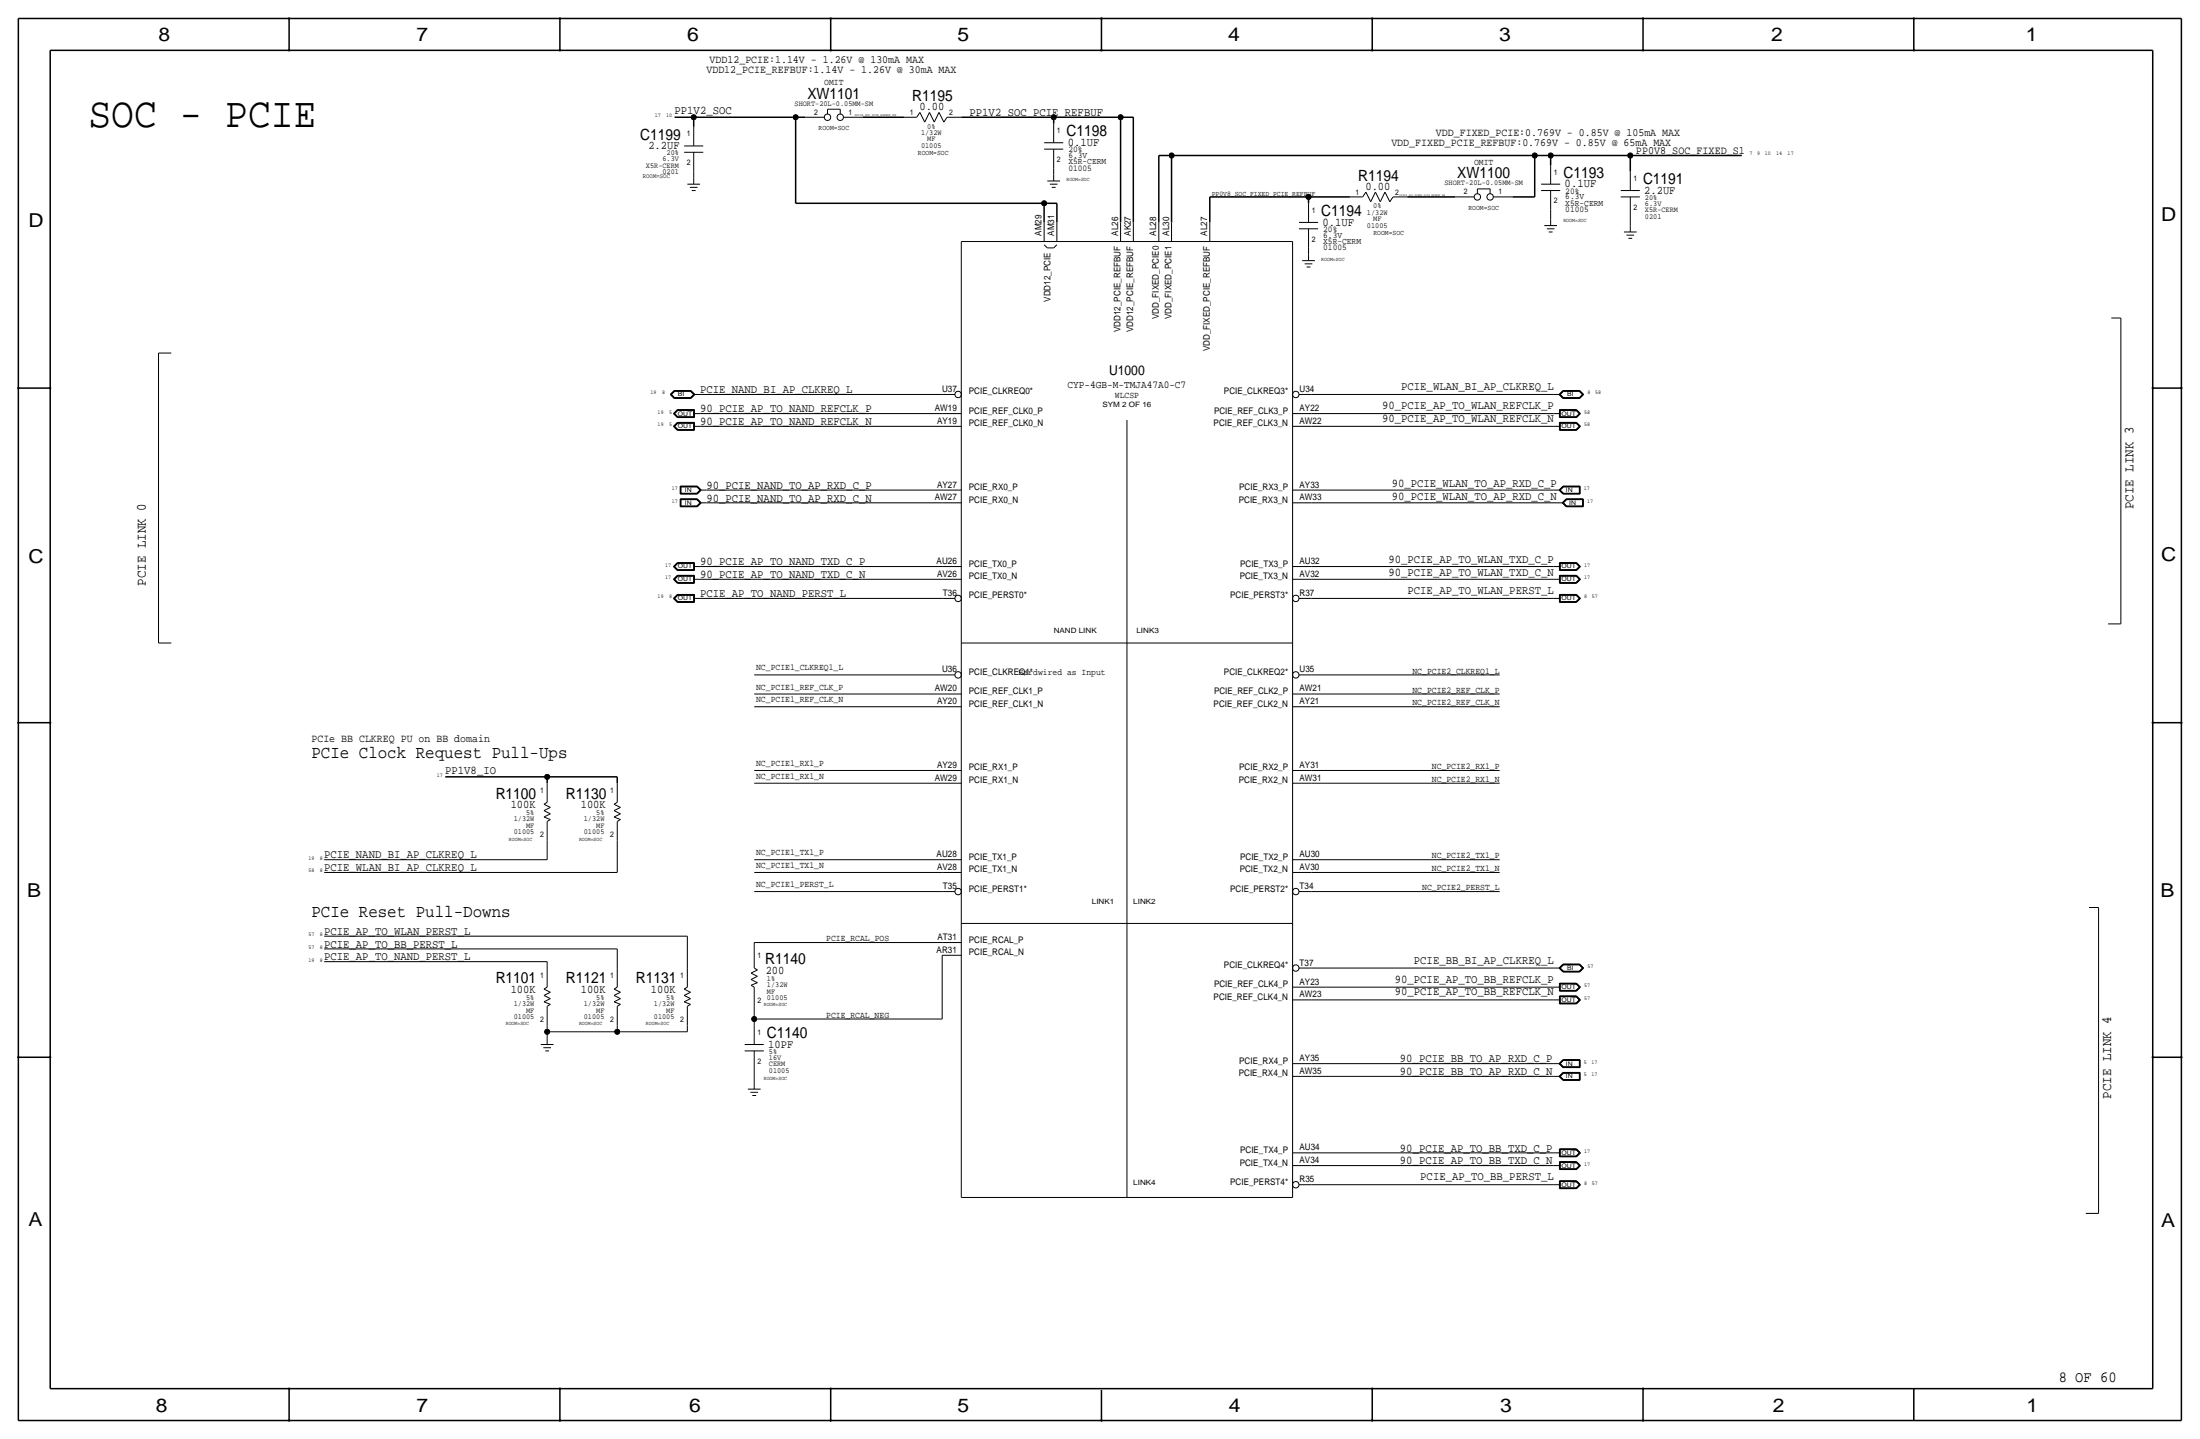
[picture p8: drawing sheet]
<svg xmlns="http://www.w3.org/2000/svg" width="877mm" height="574mm" viewBox="0 0 877 574" stroke-linecap="round" stroke-linejoin="round" font-family="sans-serif">
<g fill="none" stroke="#000" stroke-width=".6" stroke-linecap="butt">
<path d="M7.3 7.4v558.8zM7.3 7.4h862.3zM115.3 7.4v12.7zM223.2 7.4v12.7zM331.2 7.4v12.7zM439.1 7.4v12.7zM547.1 7.4v12.7zM655 7.4v12.7zM763 7.4v12.7zM869.6 7.4v558.8zM20 20.1v533.4zM20 20.1h838.2z"/>
<path d="M858.2 20.1v533.4zM268.9 46.7h7.7zM276.6 46.7v3.8zM276.6 46.7h40.6zM317.2 46.7h3.8zM317.2 46.7v34.3zM343.9 46.7h16.5zM383.2 46.7h36.9zM420.1 46.7h26.6zM420.1 46.7v2.6zM446.7 46.7v41.9zM446.7 46.7h5.1z"/>
<path d="M451.8 46.7v41.9zM462 62h5.1zM462 62v26.6zM467.1 62h144.7zM467.1 62v26.6zM482.3 78.5h39.4zM482.3 78.5v10.1zM521.7 78.5v2.5zM521.7 78.5h16.5zM561 78.5h19.1zM602.9 78.5h8.9zM611.8 62h6.4z"/>
<path d="M611.8 62v16.5zM618.2 62h31.7zM618.2 62v3.8zM649.9 62h44.5zM649.9 62v6.3zM317.2 81h99.1zM416.3 81h5zM416.3 81v7.6zM421.3 81v7.6zM7.3 154.7h12.7zM858.2 154.7h11.4zM7.3 288h12.7z"/>
<path d="M858.2 288h11.4zM177.5 309.6h40.6zM218.1 309.6h28zM218.1 309.6v2.6zM246.1 309.6v2.6zM7.3 421.4h12.7zM858.2 421.4h11.4zM20 553.5h838.2zM115.3 553.5v12.7zM223.2 553.5v12.7zM331.2 553.5v12.7zM439.1 554v12.2z"/>
<path d="M547.1 553.5v12.7zM655 553.5v12.7zM763 553.5v12.7zM7.3 566.2h862.3z"/>
</g>
<g fill="none" stroke="#000" stroke-width=".4">
<path d="M272.7 58.2h7.7zM276.6 50.5v7.7zM321 46.7h7.6zM329.9 43.5h5.1zM329.9 43.5v2zM335 43.5v2zM336.2 46.7h7.7zM360.4 46.7h5.1zM366.7 44.8l-1.2 1.9zM366.7 44.8l2 3.9zM370.5 44.8l-1.8 3.9zM370.5 44.8l2 3.9z"/>
<path d="M374.3 44.8l-1.8 3.9zM374.3 44.8l2 3.9zM377.5 46.7h5.7zM377.5 46.7l-1.2 2zM416.3 56.9h7.6zM416.3 59.4h7.6zM420.1 49.3v7.6zM420.1 59.4v7.7zM272.7 60.7h7.7zM274 73.4h5.1zM275 74.7h3.1zM275.8 75.9h1.5z"/>
<path d="M276.6 68.3v2.6zM276.6 70.9v2.5zM276.6 60.7v7.6zM417.5 72.1h5.1zM418.5 73.4h3.1zM419.3 74.7h1.5zM420.1 67.1v2.5zM420.1 69.6v2.5zM538.2 78.5h5.1zM544.5 76.6l-1.2 1.9zM544.5 76.6l2 3.8zM548.3 76.6l-1.8 3.8z"/>
<path d="M548.3 76.6l2 3.8zM552.1 76.6l-1.8 3.8zM552.1 76.6l2 3.8zM555.3 78.5h5.7zM555.3 78.5l-1.2 1.9zM580.1 78.5h7.6zM589 75.3h5.1zM589 75.3v1.9zM594.1 75.3v1.9zM595.3 78.5h7.6zM614.4 75.9h7.6zM614.4 73.4h7.6z"/>
<path d="M618.2 65.8v7.6zM618.2 75.9v7.7zM646.1 78.5h7.6zM646.1 75.9h7.6zM649.9 68.3v7.6zM649.9 78.5v7.6zM383.2 96.3v381zM383.2 96.3h132.1zM416.3 97.5l1.2 1.3zM416.3 88.6v7.7zM417.5 98.8h2.6zM420.1 98.8l1.2-1.3z"/>
<path d="M421.3 88.6v7.7zM446.7 88.6v7.7zM451.8 88.6v7.7zM462 88.6v7.7zM467.1 88.6v7.7zM482.3 88.6v7.7zM515.3 96.3v381zM517.9 88.6h7.6zM517.9 91.2h7.6zM521.7 98.8v2.5zM521.7 81v7.6zM521.7 91.2v7.6z"/>
<path d="M615.6 89.9h5.1zM616.7 91.2h3zM617.4 92.5h1.5zM618.2 83.6v3.8zM618.2 87.4v2.5zM647.4 92.5h5.1zM648.4 93.7h3.1zM649.2 95h1.5zM649.9 86.1v3.8zM649.9 89.9v2.6zM519.1 103.9h5.1zM520.1 105.2h3.1z"/>
<path d="M520.9 106.4h1.5zM521.7 101.3v2.6zM841.7 126.7h3.8zM845.5 126.7v122zM63.2 140.7h5.1zM63.2 140.7v115.6zM267.2 157.2l1.6 1.6zM267.2 157.2l1.6-1.5zM267.4 157.2l1.4 1.5zM267.4 157.2l1.4-1.4zM267.5 157.2l1.4-1.3zM267.5 157.2l1.4 1.4z"/>
<path d="M267.7 157.2l1.2 1.3zM267.7 157.2l1.2-1.2zM268.8 158.8h6.6zM268.8 155.7h6.6zM268.8 158.7h6.6zM268.8 155.8h6.6zM268.9 155.9h6.4zM268.9 158.6h6.4zM268.9 158.5h6.4zM268.9 156h6.4zM275.3 156l1.3 1.2zM275.3 158.5l1.3-1.3z"/>
<path d="M275.3 158.6l1.4-1.4zM275.3 155.9l1.4 1.3zM275.4 155.8l1.5 1.4zM275.4 158.7l1.5-1.5zM275.4 155.7l1.6 1.5zM275.4 158.8l1.6-1.6zM276.6 157.2h2.5zM279.1 157.2h96.5zM375.6 157.2h5.1zM517.9 157.2h5zM522.9 157.2h96.6zM619.5 157.2h2.5z"/>
<path d="M621.5 157.2l1.6 1.6zM621.7 157.2l1.5-1.4zM621.7 157.2l1.5 1.5zM621.8 157.2l1.4-1.3zM621.8 157.2l1.4 1.4zM622 157.2l1.3 1.3zM622 157.2l1.3-1.2zM623.1 158.8h6.7zM623.1 155.7l-1.6 1.5zM623.1 155.7h6.7zM623.2 155.8h6.5zM623.2 158.7h6.5z"/>
<path d="M623.2 158.6h6.5zM623.2 155.9h6.5zM623.3 156h6.3zM623.3 158.5h6.3zM629.6 156l1.3 1.2zM629.6 158.5l1.3-1.3zM629.7 155.9l1.3 1.3zM629.7 158.7l1.5-1.5zM629.7 155.8l1.5 1.4zM629.8 155.7l1.5 1.5zM629.8 158.8l1.5-1.6zM631 157.2l-1.3 1.4z"/>
<path d="M268.5 164.8l1.6-1.5zM268.5 169.9l1.6-1.5zM268.5 164.8l1.6 1.6zM268.5 169.9l1.6 1.6zM268.6 164.8l1.5-1.4zM268.6 169.9l1.5-1.4zM268.6 164.8l1.5 1.5zM268.6 169.9l1.5 1.5zM268.8 164.8l1.4-1.3zM268.8 169.9l1.4-1.3zM268.8 164.8l1.4 1.4zM268.8 169.9l1.4 1.4z"/>
<path d="M268.9 164.8l1.3 1.3zM268.9 169.9l1.3 1.3zM268.9 164.8l1.3-1.2zM270.1 166.4h6.8zM270.1 171.5h6.8zM270.1 163.3h6.8zM270.1 168.4h6.8zM270.1 163.4h6.7zM270.1 168.5h6.7zM270.1 166.3h6.7zM270.1 171.4h6.7zM270.2 163.5h6.5z"/>
<path d="M270.2 168.6h6.5zM270.2 166.2h6.5zM270.2 171.3h6.5zM270.2 166.1h6.4zM270.2 171.2h6.4zM270.2 163.6h6.4zM270.2 168.7h6.4zM270.2 168.7l-1.3 1.2zM276.6 163.6v2.5zM276.6 168.7v2.5zM276.6 164.8h2.5zM276.6 169.9h2.5z"/>
<path d="M276.7 163.5v2.7zM276.7 168.6v2.7zM276.8 163.4v2.9zM276.8 168.5v2.9zM276.9 163.3v3.1zM276.9 168.4v3.1zM279.1 164.8h96.5zM279.1 169.9h96.5zM375.6 164.8h7.6zM375.6 169.9h7.6zM449.3 167.4v309.9zM515.3 169.9h7.6z"/>
<path d="M515.3 164.8h7.6zM522.9 164.8h96.6zM522.9 169.9h96.6zM619.5 164.8h2.5zM619.5 169.9h2.5zM621.7 166.4h6.8zM621.7 163.3v3.1zM621.7 171.5h6.8zM621.7 168.4v3.1zM621.7 163.3h6.8zM621.7 168.4h6.8zM621.8 163.4h6.6z"/>
<path d="M621.8 168.5h6.6zM621.8 163.4v2.9zM621.8 166.3h6.6zM621.8 168.5v2.9zM621.8 171.4h6.6zM621.9 163.5h6.5zM621.9 168.6h6.5zM621.9 163.5v2.7zM621.9 166.2h6.5zM621.9 168.6v2.7zM621.9 171.3h6.5zM622 163.6h6.3z"/>
<path d="M622 163.6v2.5zM622 166.1h6.3zM622 168.7h6.3zM622 168.7v2.5zM622 171.2h6.3zM628.3 163.6l1.3 1.2zM628.3 168.7l1.3 1.2zM628.3 166.1l1.3-1.3zM628.3 171.2l1.3-1.3zM628.4 166.2l1.4-1.4zM628.4 171.3l1.4-1.4zM628.4 163.5l1.4 1.3z"/>
<path d="M628.4 168.6l1.4 1.3zM628.4 166.3l1.5-1.5zM628.4 171.4l1.5-1.5zM628.4 163.4l1.5 1.4zM628.4 168.5l1.5 1.4zM628.5 163.3l1.6 1.5zM628.5 168.4l1.6 1.5zM628.5 166.4l1.6-1.6zM630.1 169.9l-1.6 1.6zM271.2 198.8v3.2zM271.2 193.8v3.1zM271.2 196.9h6.8z"/>
<path d="M271.2 198.8h6.8zM271.2 193.8h6.8zM271.3 198.9h6.6zM271.3 193.9h6.6zM271.3 198.9v3zM271.3 193.9v2.9zM271.3 196.8h6.6zM271.4 199v2.8zM271.4 194v2.7zM271.4 196.7h6.5zM271.4 199h6.5zM271.4 194h6.5z"/>
<path d="M271.5 199.1h6.3zM271.5 194.1h6.3zM271.5 199.1v2.6zM271.5 194.1v2.5zM271.5 196.6h6.3zM277.8 199.1l1.3 1.3zM277.8 194.1l1.3 1.2zM277.9 196.7l1.3-1.4zM277.9 199l1.3 1.4zM277.9 194l1.3 1.3zM277.9 196.8l1.5-1.5zM277.9 198.9l1.5 1.5z"/>
<path d="M277.9 193.9l1.5 1.4zM278 198.8l1.6 1.6zM278 193.8l1.6 1.5zM278 196.9l1.6-1.6zM279.1 195.3h2.5zM279.1 195.3l-1.3 1.3zM281.6 195.3h94zM375.6 195.3h7.6zM515.3 195.3h7.6zM522.9 195.3h96.6zM619.5 195.3h2.5zM621.5 195.3l1.6 1.6z"/>
<path d="M621.5 195.3l1.6-1.5zM621.7 195.3l1.5-1.4zM621.7 195.3l1.5 1.5zM621.8 195.3l1.4-1.3zM621.8 195.3l1.4 1.4zM622 195.3l1.3 1.3zM622 195.3l1.3-1.2zM623.1 193.8h6.8zM623.1 196.9h6.8zM623.2 196.8h6.6zM623.2 193.9h6.6zM623.2 196.7h6.5z"/>
<path d="M623.2 194h6.5zM623.3 196.6h6.3zM623.3 194.1h6.3zM624.4 198.8h6.8zM624.4 198.9h6.7zM624.5 199h6.5zM624.5 199.1h6.4zM629.6 194.1v2.5zM629.7 194v2.7zM629.8 193.9v2.9zM629.9 193.8v3.1zM630.9 199.1v2.6z"/>
<path d="M631 199v2.8zM631.1 198.9v3zM631.2 198.8v3.2zM271.2 202h6.8zM271.3 201.9h6.6zM271.4 201.8h6.5zM271.5 201.7h6.3zM277.8 201.7l1.3-1.3zM277.9 201.8l1.3-1.4zM277.9 201.9l1.5-1.5zM278 202l1.6-1.6zM279.1 200.4h2.5z"/>
<path d="M281.6 200.4h94zM375.6 200.4h7.6zM515.3 200.4h7.6zM522.9 200.4h97.8zM620.7 200.4h2.6zM622.8 200.4l1.6 1.6zM622.8 200.4l1.6-1.6zM623 200.4l1.4-1.5zM623 200.4l1.4 1.5zM623.1 200.4l1.4-1.4zM623.1 200.4l1.4 1.4zM623.3 200.4l1.2 1.3z"/>
<path d="M623.3 200.4l1.2-1.3zM624.4 202h6.8zM624.4 201.9h6.7zM624.5 201.8h6.5zM624.5 201.7h6.4zM268.5 225.8l1.6-1.6zM268.5 230.9l1.6-1.6zM268.5 238.5l1.6-1.6zM268.5 225.8l1.6 1.6zM268.5 230.9l1.6 1.6zM268.5 238.5l1.6 1.6zM268.6 225.8l1.5-1.5z"/>
<path d="M268.6 230.9l1.5-1.5zM268.6 238.5l1.5-1.5zM268.6 225.8l1.5 1.5zM268.6 230.9l1.5 1.5zM268.6 238.5l1.5 1.5zM268.8 225.8l1.4-1.4zM268.8 230.9l1.4-1.4zM268.8 238.5l1.4-1.4zM268.8 225.8l1.4 1.4zM268.8 230.9l1.4 1.4zM268.8 238.5l1.4 1.4zM268.9 225.8l1.3 1.3z"/>
<path d="M268.9 230.9l1.3 1.3zM268.9 238.5l1.3 1.3zM268.9 225.8l1.3-1.3zM270.1 227.4h6.8zM270.1 232.5h6.8zM270.1 224.2h6.8zM270.1 229.3h6.8zM270.1 236.9h6.8zM270.1 224.3h6.7zM270.1 229.4h6.7zM270.1 237h6.7zM270.1 227.3h6.7z"/>
<path d="M270.1 232.4h6.7zM270.1 240h6.7zM270.2 224.4h6.5zM270.2 229.5h6.5zM270.2 237.1h6.5zM270.2 227.2h6.5zM270.2 232.3h6.5zM270.2 239.9h6.5zM270.2 227.1h6.4zM270.2 232.2h6.4zM270.2 239.8h6.4zM270.2 224.5h6.4z"/>
<path d="M270.2 229.6h6.4zM270.2 237.2h6.4zM270.2 229.6l-1.3 1.3zM270.2 237.2l-1.3 1.3zM276.6 224.5v2.6zM276.6 229.6v2.6zM276.6 237.2v2.6zM276.6 225.8h2.5zM276.6 230.9h2.5zM276.6 238.5h2.5zM276.7 224.4v2.8zM276.7 229.5v2.8z"/>
<path d="M276.7 237.1v2.8zM276.8 224.3v3zM276.8 229.4v3zM276.8 237v3zM276.9 224.2v3.2zM276.9 229.3v3.2zM276.9 236.9v3.2zM279.1 238.5h96.5zM279.1 225.8h96.5zM279.1 230.9h96.5zM375.6 238.5h5.1zM375.6 230.9h7.6z"/>
<path d="M375.6 225.8h7.6zM515.3 230.9h7.6zM515.3 225.8h7.6zM517.9 238.5h5zM522.9 230.9h96.6zM522.9 225.8h96.6zM522.9 238.5h96.6zM619.5 225.8h2.5zM619.5 230.9h2.5zM619.5 238.5h2.5zM621.7 227.4h6.8zM621.7 224.2v3.2z"/>
<path d="M621.7 232.5h6.8zM621.7 229.3v3.2zM621.7 236.9v3.2zM621.7 224.2h6.8zM621.7 229.3h6.8zM621.7 236.9h6.8zM621.8 224.3h6.6zM621.8 229.4h6.6zM621.8 237h6.6zM621.8 224.3v3zM621.8 227.3h6.6zM621.8 229.4v3z"/>
<path d="M621.8 232.4h6.6zM621.8 237v3zM621.8 240h6.6zM621.9 224.4h6.5zM621.9 229.5h6.5zM621.9 237.1h6.5zM621.9 224.4v2.8zM621.9 227.2h6.5zM621.9 229.5v2.8zM621.9 232.3h6.5zM621.9 237.1v2.8zM621.9 239.9h6.5z"/>
<path d="M622 224.5h6.3zM622 224.5v2.6zM622 227.1h6.3zM622 229.6h6.3zM622 229.6v2.6zM622 232.2h6.3zM622 237.2h6.3zM622 237.2v2.6zM622 239.8h6.3zM628.3 224.5l1.3 1.3zM628.3 229.6l1.3 1.3zM628.3 237.2l1.3 1.3z"/>
<path d="M628.3 227.1l1.3-1.3zM628.3 232.2l1.3-1.3zM628.3 239.8l1.3-1.3zM628.4 227.2l1.4-1.4zM628.4 232.3l1.4-1.4zM628.4 224.4l1.4 1.4zM628.4 229.5l1.4 1.4zM628.4 237.1l1.4 1.4zM628.4 227.3l1.5-1.5zM628.4 232.4l1.5-1.5zM628.4 240l1.5-1.5zM628.4 224.3l1.5 1.5z"/>
<path d="M628.4 229.4l1.5 1.5zM628.4 237l1.5 1.5zM628.5 224.2l1.6 1.6zM628.5 229.3l1.6 1.6zM628.5 236.9l1.6 1.6zM629.8 238.5l-1.4 1.4zM630.1 225.8l-1.6 1.6zM630.1 230.9l-1.6 1.6zM630.1 238.5l-1.6 1.6zM63.2 256.3h5.1zM270.1 240.1h6.8zM383.2 256.3h132.1z"/>
<path d="M621.7 240.1h6.8zM840.4 248.7h5.1zM300.7 269h74.9zM300.7 276.6h74.9zM375.6 269h5.1zM375.6 276.6h7.6zM515.3 276.6h7.6zM517.9 269h5zM522.9 276.6h75zM522.9 269h75zM300.7 281.7h74.9zM375.6 281.7h7.6z"/>
<path d="M515.3 281.7h7.6zM522.9 281.7h75zM218.1 312.2v7.6zM246.1 312.2v7.6zM300.7 312.2h74.9zM300.7 307.1h74.9zM375.6 312.2h7.6zM375.6 307.1h7.6zM515.3 312.2h7.6zM515.3 307.1h7.6zM522.9 312.2h75zM522.9 307.1h75z"/>
<path d="M216.9 325.6l2.5-1.2zM216.9 323.1l2.5-1.3zM216.9 320.5l1.2-.7zM216.9 325.6l2.5 1zM216.9 323.1l2.5 1.3zM216.9 320.5l2.5 1.3zM218.1 327.4l1.3-.8zM218.1 335v7.6zM218.1 327.4v7.6zM244.8 325.6l2.5 1zM244.8 323.1l2.5 1.3zM244.8 320.5l2.5 1.3z"/>
<path d="M244.8 325.6l2.5-1.2zM244.8 323.1l2.5-1.3zM244.8 320.5l1.3-.7zM246.1 327.4l1.2-.8zM246.1 335v12.7zM246.1 327.4v7.6zM129.2 347.7h116.9zM129.2 342.6h88.9zM300.7 342.6h74.9zM300.7 355.3h74.9zM300.7 347.7h74.9zM375.6 355.3h5.1z"/>
<path d="M375.6 342.6h7.6zM375.6 347.7h7.6zM515.3 347.7h7.6zM515.3 342.6h7.6zM517.9 355.3h5zM522.9 355.3h75zM522.9 347.7h75zM522.9 342.6h75zM129.2 373.1h144.8zM129.2 378.2h116.9zM246.1 378.2v7.6zM274 373.1v12.7z"/>
<path d="M300.7 375.7v2.5zM300.7 378.2v7.6zM300.7 375.7h74.9zM375.6 375.7h7.6zM383.2 368h132.1zM832.8 361.7h3.8zM836.6 361.7v121.9zM129.2 383.3h88.9zM216.9 399.3l2.5-1.3zM216.9 396.7l2.5-1.2zM216.9 394.2l1.2-.8zM216.9 399.3l2.5 1z"/>
<path d="M216.9 396.7l2.5 1.3zM216.9 394.2l2.5 1.3zM218.1 383.3v2.5zM218.1 385.8v7.6zM244.8 399.3l2.5 1zM244.8 396.7l2.5 1.3zM244.8 394.2l2.5 1.3zM244.8 399.3l2.5-1.3zM244.8 396.7l2.5-1.2zM244.8 394.2l1.3-.8zM246.1 385.8v7.6zM272.7 399.3l2.6 1z"/>
<path d="M272.7 396.7l2.6 1.3zM272.7 394.2l2.6 1.3zM272.7 399.3l2.6-1.3zM272.7 396.7l2.6-1.2zM272.7 394.2l1.3-.8zM274 385.8v7.6zM299.4 392.7l2.6-1zM299.4 390.4l2.6-1.3zM299.4 387.9l2.6-1.3zM299.4 392.7l1.3 .7zM299.4 390.4l2.6 1.3zM299.4 387.9l2.6 1.2z"/>
<path d="M300.7 393.4v7.7zM300.7 385.8l1.3 .8zM375.6 380.7v25.4zM375.6 380.7h7.6zM515.3 398.5h7.6zM515.3 393.4h7.6zM517.9 385.8h5zM522.9 385.8h96.6zM522.9 398.5h96.6zM522.9 393.4h96.6zM619.5 398.5h2.5zM619.5 385.8h2.5z"/>
<path d="M619.5 393.4h2.5zM621.5 385.8l1.6 1.6zM621.7 397v3.1zM621.7 385.8l1.5-1.4zM621.7 395h6.8zM621.7 391.9v3.1zM621.7 397h6.8zM621.7 391.9h6.8zM621.7 385.8l1.5 1.5zM621.8 397.1h6.6zM621.8 392h6.6zM621.8 397.1v2.9z"/>
<path d="M621.8 400h6.6zM621.8 392v2.9zM621.8 394.9h6.6zM621.8 385.8l1.4-1.3zM621.8 385.8l1.4 1.4zM621.9 397.2h6.5zM621.9 392.1h6.5zM621.9 397.2v2.7zM621.9 399.9h6.5zM621.9 392.1v2.7zM621.9 394.8h6.5zM622 385.8l1.3 1.3z"/>
<path d="M622 397.3h6.3zM622 397.3v2.5zM622 399.8h6.3zM622 385.8l1.3-1.2zM622 392.2h6.3zM622 392.2v2.5zM622 394.7h6.3zM623.1 387.4h6.7zM623.1 384.3l-1.6 1.5zM623.1 384.3h6.7zM623.2 384.4h6.5zM623.2 387.3h6.5z"/>
<path d="M623.2 387.2h6.5zM623.2 384.5h6.5zM623.3 384.6h6.3zM623.3 387.1h6.3zM628.3 397.3l1.3 1.2zM628.3 392.2l1.3 1.2zM628.3 399.8l1.3-1.3zM628.3 394.7l1.3-1.3zM628.4 399.9l1.4-1.4zM628.4 397.2l1.4 1.3zM628.4 392.1l1.4 1.3zM628.4 400l1.5-1.5z"/>
<path d="M628.4 394.9l1.5-1.5zM628.4 397.1l1.5 1.4zM628.4 392l1.5 1.4zM628.5 397l1.6 1.5zM628.5 391.9l1.6 1.5zM628.5 395l1.6-1.6zM629.6 384.6l1.3 1.2zM629.6 387.1l1.3-1.3zM629.7 387.2l1.3-1.4zM629.7 384.5l1.3 1.3zM629.7 387.3l1.5-1.5zM629.7 384.4l1.5 1.4z"/>
<path d="M629.8 384.3l1.5 1.5zM629.8 393.4l-1.4 1.4zM629.8 387.4l1.5-1.6zM215.6 416.3h5.1zM216.6 417.6h3.1zM217.4 418.8h1.5zM218.1 401.1l1.3-.8zM218.1 408.7v2.5zM218.1 411.2v2.6zM218.1 401.1v7.6zM218.1 413.8v2.5zM218.1 411.2h28z"/>
<path d="M246.1 401.1l1.2-.8zM246.1 408.7v2.5zM246.1 401.1v7.6zM246.1 411.2h27.9zM274 401.1l1.3-.8zM274 408.7v2.5zM274 401.1v7.6zM296.9 418.8h7.6zM296.9 416.3h7.6zM300.7 401.1v5zM300.7 406.1v2.6zM300.7 408.7v7.6z"/>
<path d="M300.7 418.8v7.7zM300.7 406.1h74.9zM621.7 400.1h6.8zM628.5 400.1l1.6-1.6zM298.1 434.1h5.1zM299.2 435.4h3zM299.9 436.6h1.5zM300.7 426.5v5zM300.7 431.5v2.6zM515.3 423.9h7.6zM515.3 429h7.6zM522.9 429h96.6z"/>
<path d="M522.9 423.9h96.6zM619.5 423.9h2.5zM619.5 429h2.5zM621.5 423.9l1.6 1.6zM621.5 429l1.6 1.6zM621.5 423.9l1.6-1.5zM621.5 429l1.6-1.6zM621.7 423.9l1.5-1.4zM621.7 429l1.5-1.5zM621.7 423.9l1.5 1.5zM621.7 429l1.5 1.5zM621.8 423.9l1.4-1.3z"/>
<path d="M621.8 429l1.4-1.4zM621.8 423.9l1.4 1.4zM621.8 429l1.4 1.4zM622 423.9l1.3 1.3zM622 429l1.3 1.3zM622 423.9l1.3-1.2zM622 429l1.3-1.3zM623.1 422.4h6.8zM623.1 427.4h6.8zM623.1 425.5h6.8zM623.1 430.6h6.8zM623.2 425.4h6.6z"/>
<path d="M623.2 430.5h6.6zM623.2 422.5h6.6zM623.2 427.5h6.6zM623.2 425.3h6.5zM623.2 430.4h6.5zM623.2 422.6h6.5zM623.2 427.6h6.5zM623.3 425.2h6.3zM623.3 430.3h6.3zM623.3 422.7h6.3zM623.3 427.7h6.3zM629.6 422.7v2.5z"/>
<path d="M629.6 427.7v2.6zM629.7 422.6v2.7zM629.7 427.6v2.8zM629.8 422.5v2.9zM629.8 427.5v3zM629.9 422.4v3.1zM629.9 427.4v3.2zM515.3 459.5h7.6zM522.9 459.5h96.6zM619.5 459.5h2.5zM621.7 457.9v3.2zM621.7 457.9h6.8z"/>
<path d="M621.8 458h6.6zM621.8 458v3zM621.9 458.1h6.5zM621.9 458.1v2.8zM622 458.2h6.3zM622 458.2v2.6zM628.3 458.2l1.3 1.3zM628.4 458.1l1.4 1.4zM628.4 458l1.5 1.5zM628.5 457.9l1.6 1.6zM383.2 477.3h132.1zM515.3 464.6h7.6z"/>
<path d="M517.9 472.2h5zM522.9 464.6h96.6zM522.9 472.2h96.6zM619.5 464.6h2.5zM619.5 472.2h2.5zM621.7 461.1h6.8zM621.7 466.1h6.8zM621.7 463v3.1zM621.7 473.8h6.8zM621.7 470.6v3.2zM621.7 463h6.8zM621.7 470.6h6.8z"/>
<path d="M621.8 463.1h6.6zM621.8 470.7h6.6zM621.8 461h6.6zM621.8 463.1v2.9zM621.8 466h6.6zM621.8 470.7v3zM621.8 473.7h6.6zM621.9 463.2h6.5zM621.9 470.8h6.5zM621.9 460.9h6.5zM621.9 463.2v2.7zM621.9 465.9h6.5z"/>
<path d="M621.9 470.8v2.8zM621.9 473.6h6.5zM622 460.8h6.3zM622 463.3h6.3zM622 463.3v2.5zM622 465.8h6.3zM622 470.9h6.3zM622 470.9v2.6zM622 473.5h6.3zM628.3 463.3l1.3 1.3zM628.3 470.9l1.3 1.3zM628.3 460.8l1.3-1.3z"/>
<path d="M628.3 465.8l1.3-1.2zM628.3 473.5l1.3-1.3zM628.4 460.9l1.4-1.4zM628.4 465.9l1.4-1.3zM628.4 473.6l1.4-1.4zM628.4 463.2l1.4 1.4zM628.4 470.8l1.4 1.4zM628.4 461l1.5-1.5zM628.4 466l1.5-1.4zM628.4 473.7l1.5-1.5zM628.4 463.1l1.5 1.5zM628.4 470.7l1.5 1.5z"/>
<path d="M628.5 463l1.6 1.6zM628.5 470.6l1.6 1.6zM628.5 461.1l1.6-1.6zM628.5 466.1l1.6-1.5zM630.1 472.2l-1.6 1.6zM831.5 483.6h5.1z"/>
<circle cx="329.9" cy="46.7" r="1.28"/>
<circle cx="335" cy="46.7" r="1.28"/>
<circle cx="589" cy="78.5" r="1.28"/>
<circle cx="594.1" cy="78.5" r="1.28"/>
<circle cx="382" cy="157.2" r="1.28"/>
<circle cx="516.6" cy="157.2" r="1.28"/>
<circle cx="382" cy="238.5" r="1.28"/>
<circle cx="516.6" cy="238.5" r="1.28"/>
<circle cx="382" cy="269" r="1.28"/>
<circle cx="516.6" cy="269" r="1.28"/>
<circle cx="382" cy="355.4" r="1.28"/>
<circle cx="516.6" cy="355.4" r="1.28"/>
<circle cx="516.6" cy="385.8" r="1.28"/>
<circle cx="516.6" cy="472.2" r="1.28"/>
</g>
<g fill="#000" stroke="#000" stroke-width=".4">
<path d="M115.1 7.2h.4v.3h-.4zM115.1 19.9h.4v.3h-.4zM223 7.2h.4v.3h-.4zM223 19.9h.4v.3h-.4zM331 19.9h.4v.3h-.4zM331 7.2h.4v.3h-.4zM438.9 7.2h.4v.3h-.4zM438.9 19.9h.4v.3h-.4zM546.9 7.2h.4v.3h-.4zM546.9 19.9h.4v.3h-.4zM654.8 19.9h.4v.3h-.4zM654.8 7.2h.4v.3h-.4z"/>
<path d="M762.8 19.9h.4v.3h-.4zM762.8 7.2h.4v.3h-.4zM7.1 154.5h.4v.4h-.4zM19.8 154.5h.4v.4h-.4zM858 154.5h.4v.4h-.4zM869.5 154.5h.3v.4h-.3zM7.1 287.9h.4v.3h-.4zM19.8 287.9h.4v.3h-.4zM858 287.9h.4v.3h-.4zM869.5 287.9h.3v.3h-.3zM7.1 421.2h.4v.4h-.4zM19.8 421.2h.4v.4h-.4z"/>
<path d="M858 421.2h.4v.4h-.4zM869.5 421.2h.3v.4h-.3zM115.1 553.3h.4v.3h-.4zM223 553.3h.4v.3h-.4zM331 553.3h.4v.3h-.4zM546.9 553.3h.4v.3h-.4zM654.8 553.3h.4v.3h-.4zM115.1 566h.4v.3h-.4zM223 566h.4v.3h-.4zM331 566h.4v.3h-.4zM438.9 566h.4v.3h-.4zM546.9 566h.4v.3h-.4z"/>
<path d="M654.8 566h.4v.3h-.4z"/>
<circle cx="276.6" cy="46.7" r="1.02"/>
<circle cx="317.2" cy="46.7" r="1.02"/>
<circle cx="420.1" cy="46.7" r="1.02"/>
<circle cx="446.7" cy="46.7" r="1.02"/>
<circle cx="467.1" cy="62" r="1.02"/>
<circle cx="521.7" cy="78.5" r="1.02"/>
<circle cx="611.8" cy="62" r="1.02"/>
<circle cx="618.2" cy="62" r="1.02"/>
<circle cx="649.9" cy="62" r="1.02"/>
<circle cx="416.3" cy="81" r="1.02"/>
<circle cx="218.1" cy="309.6" r="1.02"/>
<circle cx="218.1" cy="411.2" r="1.02"/>
<circle cx="246.1" cy="411.2" r="1.02"/>
<circle cx="300.7" cy="406.1" r="1.02"/>
</g>
<text font-size="17" x="35.3" y="50.5">SOC - PCIE</text>
<g font-size="7.6">
<text x="63.2" y="16.5">8</text>
<text x="166.1" y="16.5">7</text>
<text x="274" y="16.5">6</text>
<text x="381.7" y="16.5">5</text>
<text x="489.7" y="16.5">4</text>
<text x="597.6" y="16.5">3</text>
<text x="706.1" y="16.5">2</text>
<text x="807.7" y="16.5">1</text>
<text x="861.5" y="88.1">D</text>
<text x="11.4" y="90.4">D</text>
<text x="11.4" y="224.3">C</text>
<text x="861.5" y="223.8">C</text>
<text x="10.8" y="357.6">B</text>
<text x="861.3" y="357.4">B</text>
<text x="11.3" y="488.4">A</text>
<text x="861.5" y="489.2">A</text>
<text x="62.2" y="562.6">8</text>
<text x="166" y="562.6">7</text>
<text x="274.8" y="562.6">6</text>
<text x="381.7" y="562.6">5</text>
<text x="489.9" y="562.6">4</text>
<text x="598.1" y="562.6">3</text>
<text x="706.8" y="562.6">2</text>
<text x="807.9" y="562.6">1</text>
</g>
<g font-size="7.1">
<text x="124.2" y="302">PCIe Clock Request Pull-Ups</text>
<text x="124.2" y="365.5">PCIe Reset Pull-Downs</text>
</g>
<g font-size="6.2">
<text x="321.9" y="39.4">XW1101</text>
<text x="363.7" y="40.4">R1195</text>
<text x="255.3" y="55.6">C1199</text>
<text x="425.1" y="54.4">C1198</text>
<text x="581" y="71.1">XW1100</text>
<text x="623.3" y="70.9">C1193</text>
<text x="541.5" y="72.1">R1194</text>
<text x="655" y="73.4">C1191</text>
<text x="526.7" y="86.1">C1194</text>
<text x="197.6" y="318.3">R1100</text>
<text x="225.6" y="318.3">R1130</text>
<text x="305" y="384.3">R1140</text>
<text x="197.6" y="391.9">R1101</text>
<text x="225.6" y="391.9">R1121</text>
<text x="253.5" y="391.9">R1131</text>
<text x="305.8" y="413.8">C1140</text>
<text x="820.7" y="550.8">8 OF 60</text>
</g>
<g font-size="5.6">
<text x="850.6" y="202.9" transform="rotate(-90 850.6 202.9)">PCIE LINK 3</text>
<text x="58.1" y="233.4" transform="rotate(-90 58.1 233.4)">PCIE LINK 0</text>
<text x="841.7" y="437.9" transform="rotate(-90 841.7 437.9)">PCIE LINK 4</text>
</g>
<text font-size="5.4" x="442.2" y="149.6">U1000</text>
<g font-size="4.7">
<text x="268.9" y="45.5">PP1V2_SOC</text>
<text x="366.6" y="43.9">0.00</text>
<text x="386.5" y="46.2">PP1V2_SOC_PCIE_REFBUF</text>
<text x="258.5" y="59.4">2.2UF</text>
<text x="425.7" y="58.2">0.1UF</text>
<text x="544.4" y="75.7">0.00</text>
<text x="623.8" y="74.7">0.1UF</text>
<text x="655.5" y="77.2">2.2UF</text>
<text x="527.3" y="89.9">0.1UF</text>
<text x="558.6" y="155.4">PCIE_WLAN_BI_AP_CLKREQ_L</text>
<text x="279.1" y="156.7">PCIE_NAND_BI_AP_CLKREQ_L</text>
<text x="279.1" y="164.3">90_PCIE_AP_TO_NAND_REFCLK_P</text>
<text x="551" y="163.1">90_PCIE_AP_TO_WLAN_REFCLK_P</text>
<text x="279.1" y="169.4">90_PCIE_AP_TO_NAND_REFCLK_N</text>
<text x="551" y="168.1">90_PCIE_AP_TO_WLAN_REFCLK_N</text>
<text x="281.6" y="194.8">90_PCIE_NAND_TO_AP_RXD_C_P</text>
<text x="554.8" y="194.1">90_PCIE_WLAN_TO_AP_RXD_C_P</text>
<text x="281.6" y="199.9">90_PCIE_NAND_TO_AP_RXD_C_N</text>
<text x="554.8" y="199.1">90_PCIE_WLAN_TO_AP_RXD_C_N</text>
<text x="279.1" y="225.3">90_PCIE_AP_TO_NAND_TXD_C_P</text>
<text x="553.6" y="224.5">90_PCIE_AP_TO_WLAN_TXD_C_P</text>
<text x="279.1" y="230.4">90_PCIE_AP_TO_NAND_TXD_C_N</text>
<text x="553.5" y="229.6">90_PCIE_AP_TO_WLAN_TXD_C_N</text>
<text x="279.1" y="238">PCIE_AP_TO_NAND_PERST_L</text>
<text x="561.2" y="236.7">PCIE_AP_TO_WLAN_PERST_L</text>
<text x="177.5" y="308.4">PP1V8_IO</text>
<text x="203.6" y="322.1">100K</text>
<text x="231.5" y="322.1">100K</text>
<text x="129.2" y="342.1">PCIE_NAND_BI_AP_CLKREQ_L</text>
<text x="129.2" y="347.2">PCIE_WLAN_BI_AP_CLKREQ_L</text>
<text x="129.2" y="377.7">PCIE_AP_TO_BB_PERST_L</text>
<text x="129.2" y="372.6">PCIE_AP_TO_WLAN_PERST_L</text>
<text x="129.2" y="382.8">PCIE_AP_TO_NAND_PERST_L</text>
<text x="305.3" y="388.1">200</text>
<text x="563.7" y="384">PCIE_BB_BI_AP_CLKREQ_L</text>
<text x="203.6" y="395.7">100K</text>
<text x="231.5" y="395.7">100K</text>
<text x="259.5" y="395.7">100K</text>
<text x="556.1" y="391.7">90_PCIE_AP_TO_BB_REFCLK_P</text>
<text x="556.1" y="396.7">90_PCIE_AP_TO_BB_REFCLK_N</text>
<text x="306.3" y="417.6">10PF</text>
<text x="558.1" y="423.4">90_PCIE_BB_TO_AP_RXD_C_P</text>
<text x="558.1" y="428.5">90_PCIE_BB_TO_AP_RXD_C_N</text>
<text x="558.1" y="459">90_PCIE_AP_TO_BB_TXD_C_P</text>
<text x="558.1" y="464.1">90_PCIE_AP_TO_BB_TXD_C_N</text>
<text x="566.2" y="470.4">PCIE_AP_TO_BB_PERST_L</text>
</g>
<text font-size="4.5" x="652.2" y="61.5">PP0V8_SOC_FIXED_S1</text>
<g font-size="4.4">
<text x="281.6" y="29">VDD12_PCIE_REFBUF:1.14V - 1.26V @ 30mA MAX</text>
<text x="282.9" y="25.1">VDD12_PCIE:1.14V - 1.26V @ 130mA MAX</text>
<text x="554.7" y="58.2">VDD_FIXED_PCIE_REFBUF:0.769V - 0.85V @ 65mA MAX</text>
<text x="572.5" y="54.4">VDD_FIXED_PCIE:0.769V - 0.85V @ 105mA MAX</text>
<text x="124.2" y="295.7">PCIe BB CLKREQ PU on BB domain</text>
</g>
<text font-size="4.2" x="425.6" y="154.7">CYP-4GB-M-TMJA47A0-C7</text>
<g font-size="3.6">
<text x="328.6" y="34">OMIT</text>
<text x="587.7" y="65.8">OMIT</text>
<text x="415.2" y="94" transform="rotate(-90 415.2 94)">AM29</text>
<text x="420.3" y="94" transform="rotate(-90 420.3 94)">AM31</text>
<text x="445.7" y="94" transform="rotate(-90 445.7 94)">AL26</text>
<text x="450.8" y="94" transform="rotate(-90 450.8 94)">AK27</text>
<text x="461" y="94" transform="rotate(-90 461 94)">AL28</text>
<text x="466" y="94" transform="rotate(-90 466 94)">AL30</text>
<text x="481.3" y="94" transform="rotate(-90 481.3 94)">AL27</text>
<text x="418.8" y="120.3" transform="rotate(-90 418.8 120.3)">VDD12_PCIE</text>
<text x="462" y="127.2" transform="rotate(-90 462 127.2)">VDD_FIXED_PCIE0</text>
<text x="467.1" y="127.2" transform="rotate(-90 467.1 127.2)">VDD_FIXED_PCIE1</text>
<text x="446.7" y="132.4" transform="rotate(-90 446.7 132.4)">VDD12_PCIE_REFBUF</text>
<text x="451.8" y="132.4" transform="rotate(-90 451.8 132.4)">VDD12_PCIE_REFBUF</text>
<text x="482.3" y="140.1" transform="rotate(-90 482.3 140.1)">VDD_FIXED_PCIE_REFBUF</text>
<text x="375.6" y="156.2">U37</text>
<text x="386.3" y="157.2">PCIE_CLKREQ0*</text>
<text x="444.4" y="158.5">WLCSP</text>
<text x="488" y="157.2">PCIE_CLKREQ3*</text>
<text x="518.1" y="156.2">U34</text>
<text x="372.7" y="163.8">AW19</text>
<text x="386.3" y="164.8">PCIE_REF_CLK0_P</text>
<text x="484" y="164.8">PCIE_REF_CLK3_P</text>
<text x="518.1" y="163.8">AY22</text>
<text x="373.6" y="168.9">AY19</text>
<text x="386.3" y="169.9">PCIE_REF_CLK0_N</text>
<text x="483.8" y="169.9">PCIE_REF_CLK3_N</text>
<text x="518.1" y="168.9">AW22</text>
<text x="373.6" y="194.3">AY27</text>
<text x="386.3" y="195.3">PCIE_RX0_P</text>
<text x="494" y="195.3">PCIE_RX3_P</text>
<text x="518.1" y="194.3">AY33</text>
<text x="372.7" y="199.4">AW27</text>
<text x="386.3" y="200.4">PCIE_RX0_N</text>
<text x="493.9" y="200.4">PCIE_RX3_N</text>
<text x="518.1" y="199.4">AW33</text>
<text x="373.4" y="224.8">AU26</text>
<text x="386.3" y="225.8">PCIE_TX0_P</text>
<text x="494.4" y="225.8">PCIE_TX3_P</text>
<text x="518.1" y="224.8">AU32</text>
<text x="373.6" y="229.9">AV26</text>
<text x="386.3" y="230.9">PCIE_TX0_N</text>
<text x="494.2" y="230.9">PCIE_TX3_N</text>
<text x="518.1" y="229.9">AV32</text>
<text x="375.9" y="237.5">T36</text>
<text x="386.3" y="238.5">PCIE_PERST0*</text>
<text x="490.5" y="238.5">PCIE_PERST3*</text>
<text x="518.1" y="237.5">R37</text>
<text x="301.4" y="267.2">NC_PCIE1_CLKREQ1_L</text>
<text x="375.6" y="268">U36</text>
<text x="386.3" y="269">PCIE_CLKREQ1*</text>
<text x="406.1" y="269">Hardwired as Input</text>
<text x="488" y="269">PCIE_CLKREQ2*</text>
<text x="518.1" y="268">U35</text>
<text x="563.1" y="268.5">NC_PCIE2_CLKREQ1_L</text>
<text x="301.4" y="274.8">NC_PCIE1_REF_CLK_P</text>
<text x="372.7" y="275.6">AW20</text>
<text x="518.1" y="275.6">AW21</text>
<text x="301.4" y="279.9">NC_PCIE1_REF_CLK_N</text>
<text x="373.6" y="280.7">AY20</text>
<text x="386.3" y="276.6">PCIE_REF_CLK1_P</text>
<text x="386.3" y="281.7">PCIE_REF_CLK1_N</text>
<text x="483.8" y="281.7">PCIE_REF_CLK2_N</text>
<text x="484" y="276.6">PCIE_REF_CLK2_P</text>
<text x="518.1" y="280.7">AY21</text>
<text x="563.1" y="281.2">NC_PCIE2_REF_CLK_N</text>
<text x="563.1" y="276.1">NC_PCIE2_REF_CLK_P</text>
<text x="301.4" y="305.3">NC_PCIE1_RX1_P</text>
<text x="301.4" y="310.4">NC_PCIE1_RX1_N</text>
<text x="372.7" y="311.2">AW29</text>
<text x="373.6" y="306.1">AY29</text>
<text x="386.3" y="307.1">PCIE_RX1_P</text>
<text x="494" y="307.1">PCIE_RX2_P</text>
<text x="518.1" y="306.1">AY31</text>
<text x="518.1" y="311.2">AW31</text>
<text x="570.8" y="306.6">NC_PCIE2_RX1_P</text>
<text x="570.8" y="311.7">NC_PCIE2_RX1_N</text>
<text x="386.3" y="312.2">PCIE_RX1_N</text>
<text x="493.9" y="312.2">PCIE_RX2_N</text>
<text x="301.4" y="340.9">NC_PCIE1_TX1_P</text>
<text x="373.4" y="341.6">AU28</text>
<text x="518.1" y="341.6">AU30</text>
<text x="301.4" y="345.9">NC_PCIE1_TX1_N</text>
<text x="373.6" y="346.7">AV28</text>
<text x="386.3" y="347.7">PCIE_TX1_N</text>
<text x="386.3" y="342.6">PCIE_TX1_P</text>
<text x="494.2" y="347.7">PCIE_TX2_N</text>
<text x="494.4" y="342.6">PCIE_TX2_P</text>
<text x="518.1" y="346.7">AV30</text>
<text x="570.8" y="342.1">NC_PCIE2_TX1_P</text>
<text x="570.8" y="347.2">NC_PCIE2_TX1_N</text>
<text x="301.4" y="353.6">NC_PCIE1_PERST_L</text>
<text x="375.9" y="354.3">T35</text>
<text x="386.3" y="355.3">PCIE_PERST1*</text>
<text x="490.5" y="355.3">PCIE_PERST2*</text>
<text x="518.1" y="354.3">T34</text>
<text x="567" y="354.8">NC_PCIE2_PERST_L</text>
<text x="329.4" y="375.2">PCIE_RCAL_POS</text>
<text x="373.8" y="374.7">AT31</text>
<text x="386.3" y="375.7">PCIE_RCAL_P</text>
<text x="373.4" y="379.7">AR31</text>
<text x="386.3" y="380.7">PCIE_RCAL_N</text>
<text x="488" y="385.8">PCIE_CLKREQ4*</text>
<text x="518.1" y="384.8">T37</text>
<text x="484" y="393.4">PCIE_REF_CLK4_P</text>
<text x="518.1" y="392.4">AY23</text>
<text x="483.8" y="398.5">PCIE_REF_CLK4_N</text>
<text x="518.1" y="397.5">AW23</text>
<text x="329.4" y="405.6">PCIE_RCAL_NEG</text>
<text x="494" y="423.9">PCIE_RX4_P</text>
<text x="518.1" y="422.9">AY35</text>
<text x="493.9" y="429">PCIE_RX4_N</text>
<text x="518.1" y="428">AW35</text>
<text x="494.4" y="459.5">PCIE_TX4_P</text>
<text x="518.1" y="458.5">AU34</text>
<text x="494.2" y="464.6">PCIE_TX4_N</text>
<text x="518.1" y="463.6">AV34</text>
<text x="490.5" y="472.2">PCIE_PERST4*</text>
<text x="518.1" y="471.2">R35</text>
</g>
<g font-size="3.5">
<text x="425.9" y="60.7">20%</text>
<text x="425.9" y="63">6.3V</text>
<text x="425.9" y="65.5">X5R-CERM</text>
<text x="425.9" y="68.1">01005</text>
<text x="624" y="77.2">20%</text>
<text x="624" y="79.5">6.3V</text>
<text x="624" y="82">X5R-CERM</text>
<text x="624" y="84.6">01005</text>
<text x="527.5" y="92.5">20%</text>
<text x="527.5" y="94.7">6.3V</text>
<text x="527.5" y="99.8">01005</text>
<text x="527.5" y="97.3">X5R-CERM</text>
</g>
<g font-size="3.1">
<text x="316.8" y="42.2">SHORT-20L-0.05MM-SM</text>
<text x="324.6" y="45.7">2</text>
<text x="338.3" y="45.7">1</text>
<text x="362.7" y="46">1</text>
<text x="378.4" y="46">2</text>
<text x="367.2" y="53.8">1/32W</text>
<text x="369.6" y="51.3">0%</text>
<text x="421.3" y="53.1">1</text>
<text x="273.8" y="54.4">1</text>
<text x="367.2" y="58.9">01005</text>
<text x="369.6" y="56.4">MF</text>
<text x="264.1" y="64.3">6.3V</text>
<text x="265.8" y="62">20%</text>
<text x="273.8" y="65.8">2</text>
<text x="421.3" y="64.5">2</text>
<text x="257.5" y="66.8">X5R-CERM</text>
<text x="264.1" y="69.3">0201</text>
<text x="619.5" y="69.6">1</text>
<text x="540.5" y="77.7">1</text>
<text x="556.2" y="77.7">2</text>
<text x="575.8" y="73.9">SHORT-20L-0.05MM-SM</text>
<text x="583.6" y="77.5">2</text>
<text x="597.4" y="77.5">1</text>
<text x="651.2" y="72.1">1</text>
<text x="547.4" y="83.1">0%</text>
<text x="619.5" y="81">2</text>
<text x="651.2" y="83.6">2</text>
<text x="655.8" y="82">6.3V</text>
<text x="655.8" y="79.8">20%</text>
<text x="522.9" y="84.8">1</text>
<text x="545" y="85.6">1/32W</text>
<text x="547.4" y="88.1">MF</text>
<text x="655.8" y="84.6">X5R-CERM</text>
<text x="655.8" y="87.1">0201</text>
<text x="545" y="90.7">01005</text>
<text x="522.9" y="96.3">2</text>
<text x="215.3" y="316">1</text>
<text x="243.3" y="316">1</text>
<text x="204.8" y="327.4">1/32W</text>
<text x="209.8" y="329.9">MF</text>
<text x="209.8" y="324.9">5%</text>
<text x="232.7" y="327.4">1/32W</text>
<text x="237.7" y="329.9">MF</text>
<text x="237.7" y="324.9">5%</text>
<text x="204.8" y="332.5">01005</text>
<text x="215.3" y="333.8">2</text>
<text x="232.7" y="332.5">01005</text>
<text x="243.3" y="333.8">2</text>
<text x="302" y="382">1</text>
<text x="215.3" y="389.6">1</text>
<text x="243.3" y="389.6">1</text>
<text x="271.2" y="389.6">1</text>
<text x="305.8" y="396">MF</text>
<text x="305.8" y="393.4">1/32W</text>
<text x="305.8" y="390.9">1%</text>
<text x="204.8" y="401.1">1/32W</text>
<text x="209.8" y="398.5">5%</text>
<text x="232.7" y="401.1">1/32W</text>
<text x="237.7" y="398.5">5%</text>
<text x="260.7" y="401.1">1/32W</text>
<text x="265.6" y="398.5">5%</text>
<text x="302" y="399.8">2</text>
<text x="305.8" y="398.5">01005</text>
<text x="204.8" y="406.1">01005</text>
<text x="209.8" y="403.6">MF</text>
<text x="215.3" y="407.4">2</text>
<text x="232.7" y="406.1">01005</text>
<text x="237.7" y="403.6">MF</text>
<text x="243.3" y="407.4">2</text>
<text x="260.7" y="406.1">01005</text>
<text x="265.6" y="403.6">MF</text>
<text x="271.2" y="407.4">2</text>
<text x="302" y="412.5">1</text>
<text x="302" y="423.9">2</text>
<text x="306.5" y="424.9">CERM</text>
<text x="306.5" y="422.4">16V</text>
<text x="306.5" y="420.1">5%</text>
<text x="306.5" y="427.5">01005</text>
</g>
<g font-size="2.9">
<text x="326.3" y="51.8">ROOM=SOC</text>
<text x="365.9" y="62">ROOM=SOC</text>
<text x="483.1" y="78">PP0V8_SOC_FIXED_PCIE_REFBUF</text>
<text x="585.4" y="83.6">ROOM=SOC</text>
<text x="547.5" y="93.7">ROOM=SOC</text>
<text x="439.5" y="162.3">SYM 2 OF 16</text>
<text x="420.1" y="252.4">NAND LINK</text>
<text x="453.1" y="252.5">LINK3</text>
<text x="435.3" y="360.4">LINK1</text>
<text x="451.8" y="360.4">LINK2</text>
<text x="451.8" y="472.2">LINK4</text>
</g>
<text font-size="2.6" x="256.2" y="70.9">ROOM=SOC</text>
<g font-size="2.5">
<text x="270.2" y="158">BI</text>
<text x="624.8" y="158">BI</text>
<text x="270.2" y="165.6">OUT</text>
<text x="622.5" y="165.6">OUT</text>
<text x="270.2" y="170.7">OUT</text>
<text x="622.5" y="170.7">OUT</text>
<text x="273" y="196.1">IN</text>
<text x="624.3" y="196.1">IN</text>
<text x="273" y="201.2">IN</text>
<text x="625.6" y="201.2">IN</text>
<text x="270.2" y="226.6">OUT</text>
<text x="622.5" y="226.6">OUT</text>
<text x="270.2" y="231.6">OUT</text>
<text x="622.5" y="231.6">OUT</text>
<text x="270.2" y="239.3">OUT</text>
<text x="622.5" y="239.3">OUT</text>
<text x="624.8" y="386.6">BI</text>
<text x="622.5" y="394.2">OUT</text>
<text x="622.5" y="399.3">OUT</text>
<text x="624.3" y="424.7">IN</text>
<text x="624.3" y="429.8">IN</text>
<text x="622.5" y="460.2">OUT</text>
<text x="622.5" y="465.3">OUT</text>
<text x="622.5" y="472.9">OUT</text>
</g>
<g font-size="2.3">
<text x="261.1" y="46.7">17</text>
<text x="265.6" y="46.7">10</text>
<text x="697.4" y="62">7</text>
<text x="700.5" y="62">9</text>
<text x="703.5" y="62">10</text>
<text x="708.1" y="62">14</text>
<text x="712.7" y="62">17</text>
<text x="259.4" y="157.2">19</text>
<text x="264" y="157.2">8</text>
<text x="632.9" y="157.2">8</text>
<text x="635.9" y="157.2">58</text>
<text x="262.2" y="164.8">19</text>
<text x="266.8" y="164.8">5</text>
<text x="631.6" y="164.8">58</text>
<text x="262.2" y="169.9">19</text>
<text x="266.8" y="169.9">5</text>
<text x="631.6" y="169.9">58</text>
<text x="267.9" y="195.3">17</text>
<text x="631.4" y="195.3">17</text>
<text x="267.9" y="200.4">17</text>
<text x="632.7" y="200.4">17</text>
<text x="265.2" y="225.8">17</text>
<text x="631.6" y="225.8">17</text>
<text x="265.2" y="230.9">17</text>
<text x="631.6" y="230.9">17</text>
<text x="262.2" y="238.5">19</text>
<text x="266.8" y="238.5">8</text>
<text x="631.6" y="238.5">8</text>
<text x="634.6" y="238.5">57</text>
<text x="174.2" y="309.6">17</text>
<text x="122.9" y="342.6">19</text>
<text x="122.9" y="347.7">58</text>
<text x="127.5" y="342.6">8</text>
<text x="127.5" y="347.7">8</text>
<text x="122.9" y="373.1">57</text>
<text x="127.5" y="373.1">8</text>
<text x="122.9" y="383.3">19</text>
<text x="122.9" y="378.2">57</text>
<text x="127.5" y="383.3">8</text>
<text x="127.5" y="378.2">8</text>
<text x="632.9" y="385.8">57</text>
<text x="631.6" y="393.4">57</text>
<text x="631.6" y="398.5">57</text>
<text x="631.4" y="423.9">5</text>
<text x="634.5" y="423.9">17</text>
<text x="631.4" y="429">5</text>
<text x="634.5" y="429">17</text>
<text x="631.6" y="459.5">17</text>
<text x="631.6" y="464.6">17</text>
<text x="631.6" y="472.2">8</text>
<text x="634.6" y="472.2">57</text>
</g>
<g font-size="2.2">
<text x="425.1" y="72.1">ROOM=SOC</text>
<text x="623.3" y="88.6">ROOM=SOC</text>
<text x="526.7" y="103.9">ROOM=SOC</text>
<text x="202.9" y="335">ROOM=SOC</text>
<text x="230.8" y="335">ROOM=SOC</text>
<text x="304.5" y="401.1">ROOM=SOC</text>
<text x="201.6" y="408.7">ROOM=SOC</text>
<text x="230.8" y="408.7">ROOM=SOC</text>
<text x="257.5" y="408.7">ROOM=SOC</text>
<text x="304.5" y="430.3">ROOM=SOC</text>
</g>
<text font-size="1.3" x="340.8" y="46.2">PP1V2_SOC_PCIE_REFBUF_XW</text>
<text font-size="1.1" x="558" y="78">PP0V8_SOC_FIXED_PCIE_REFBUF_XW</text>
</svg>
